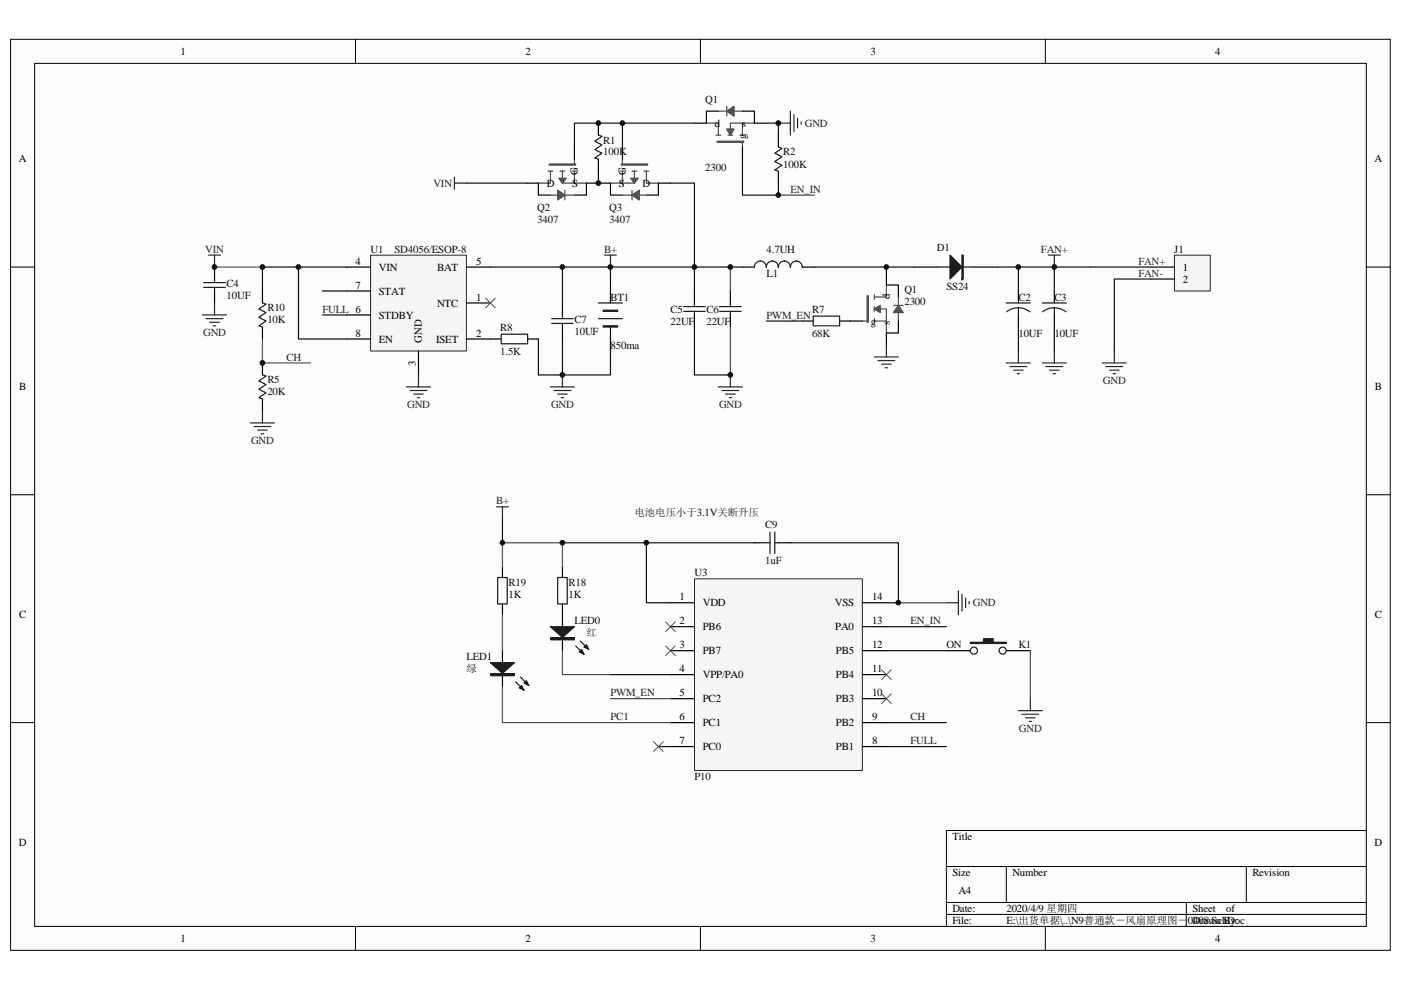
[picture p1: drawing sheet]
<svg xmlns="http://www.w3.org/2000/svg" width="297mm" height="210mm" viewBox="0 0 297 210" stroke-linecap="round" stroke-linejoin="round" font-family="sans-serif">
<path d="M2.3 8.4h292.5v193.2h-292.5z" fill="#fcfcfc"/>
<path d="M2.2 8.3h292.6v193.3h-292.6z" fill="none" stroke="#000" stroke-width=".21"/>
<path d="M7.4 13.5h282.3v183h-282.3z" fill="#fcfcfc"/>
<g fill="none" stroke="#000" stroke-width=".21">
<path d="M7.3 13.4h282.4v183.1h-282.4zM75.4 8.3v5.1M148.5 8.3v5.1M221.6 8.3v5.1M2.2 56.6h5.1M289.7 56.6h5.1M2.2 104.9h5.1M289.7 104.9h5.1M2.2 153.3h5.1M289.7 153.3h5.1M289.7 176.1h-89v20.4M75.4 196.5v5.1"/>
<path d="M148.5 196.5v5.1M200.7 183.8h89M200.7 191.4h89M200.7 194h89M213.4 183.8v7.6M221.6 196.5v5.1M251.5 191.4v5.1M264.2 183.8v7.6"/>
</g>
<path d="M78.6 54.1h20.3v20.3h-20.3z" fill="#f5f5f5"/>
<path d="M78.6 54.1h20.3v20.3h-20.3z" fill="none" stroke="#262626" stroke-width=".21"/>
<g fill="none" stroke="#000" stroke-width=".25">
<path d="M45.5 56.6v2.6M73.5 56.6h5M98.9 56.6h5.1M129.4 59.2v5.1M157.4 56.6h2.6M170.1 56.6h2.6M193.8 56.6h5.1M206.5 56.6h5.1M45.5 61.7v2.6M73.5 71.9h5M73.5 66.8h5M73.5 61.7h5"/>
<path d="M88.7 74.4v5.1M98.9 64.3h5.1M98.9 71.9h7.4M111.9 71.9h2.2M119.2 64.3v2.5M119.2 69.4v2.5M129.4 69.4v5M147.2 61.7v2.6M147.2 66.8v2.6M154.9 61.7v2.6M154.9 66.8v2.6M170.1 68.1h2.3"/>
<path d="M178 68.1h2.3M215.9 61.7v2.6M215.9 66.8v2.6M223.5 61.7v2.6M223.5 66.8v2.6"/>
</g>
<g fill="none" stroke="#1c1c1c" stroke-width=".25">
<path d="M43.2 59.9h4.6M45.5 59.2v.7M160 56.6a1.26 1.26 0 0 1 1.2-1.2 1.26 1.26 0 0 1 1.3 1.2M162.5 56.6a1.24 1.24 0 0 1 1.3-1.2 1.25 1.25 0 0 1 1.2 1.2M165 56.6a1.26 1.26 0 0 1 1.3-1.2 1.25 1.25 0 0 1 1.3 1.2 1.26 1.26 0 0 1 1.3-1.2h-.1a1.25 1.25 0 0 1 1.3 1.2M198.9 56.6h7.6M43.2 61h4.6M45.5 61v.7M106.3 70.9h5.6v2h-5.6zM117 68.6h4.5M117 67.6h4.5M119.2 66.8v.8"/>
<path d="M119.2 68.6v.8M126.9 67.6h5.1M126.9 64.3h5.1M144.9 65h4.6M144.9 66h4.6M147.2 64.3v.7M147.2 66v.8M152.6 65h4.5M152.6 66h4.5M154.9 64.3v.7M154.9 66v.8M172.4 67.1h5.6v2h-5.6z"/>
<path d="M213.4 64.3h5.1M213.4 66.1l1.4-.7 1.1-.1 1.6 .3 .9 .5M215.9 65.3v1.5M221 64.3h5.1M221.1 66.1l1.4-.7 1.1-.1 1.5 .3 .9 .5M223.5 65.3v1.5"/>
</g>
<g fill="none" stroke="#262626" stroke-width=".25">
<path d="M44.2 54.1h2.6M45.5 54.1v2.5M128.1 54.1h2.6M129.4 54.1v2.5M222.3 54.1h2.5M223.5 54.1v2.5M88.7 79.5v2.6M213.4 77h5.1M214.1 77.7h3.6M214.9 78.5h2M215.7 79.3h.5M215.9 74.4v2.6"/>
<path d="M221 77h5.1M221.8 77.7h3.5M222.5 78.5h2.1M223.3 79.3h.5M223.5 74.4v2.6M86.2 82.1h5.1M86.9 82.8h3.6M87.7 83.6h2M88.5 84.3h.5"/>
</g>
<g fill="#1c1c1c" stroke="#1c1c1c" stroke-width=".25">
<path d="M201.4 54.1l2.6 2.5-2.6 2.6z"/>
<path d="M127.9 65.8h3.1v.2h-3.1z" fill-rule="evenodd"/>
<path d="M127.9 69.1h3.1v.3h-3.1z" fill-rule="evenodd"/>
<path d="M204 54.1v5.1h.2v-5.1z" fill-rule="evenodd"/>
</g>
<path d="M147.2 56.6v5.1M172.7 56.6h21.1M187.9 56.6v1.3M215.9 56.6v5.1M147.2 69.4v10.1h7.7M162.5 68.1h7.6M215.9 69.4v5M223.5 69.4v5" fill="none" stroke="#0e0e0e" stroke-width=".25"/>
<path d="M249 54.1h7.6v7.6h-7.6z" fill="#f5f5f5"/>
<path d="M249 54.1h7.6v7.6h-7.6z" fill="none" stroke="#262626" stroke-width=".21"/>
<path d="M243.9 56.6h5.1M243.9 59.2h5.1M160 115.1h2.5M165 115.1h2.6M119.2 130.4v2.5M119.2 135.5v2.5" fill="none" stroke="#000" stroke-width=".25"/>
<path d="M231.2 56.6h12.7M243.9 59.2h-7.6v15.2" fill="none" stroke="#0e0e0e" stroke-width=".25"/>
<path d="M105.3 107.5h2.5M106.5 107.5v2.5" fill="none" stroke="#262626" stroke-width=".25"/>
<path d="M162.5 115.1h.8M163.3 112.8v4.6M164.3 115.1h.7M164.3 112.8v4.6" fill="none" stroke="#1c1c1c" stroke-width=".25"/>
<path d="M116.7 132.9h5.1l-2.6 2.3z" fill="#1c1c1c" stroke="#1c1c1c" stroke-width=".25"/>
<path d="M116.8 135.3h5v.4h-5z" fill="#1c1c1c"/>
<path d="M116.7 135.2h5.1v.5h-5.1z" fill="none" stroke="#1c1c1c" stroke-width=".21"/>
<g fill="none" stroke="#1c1c1c" stroke-width=".25">
<path d="M126.9 28.7l.7 .2-1.5 1.1 1.5 .7-1.5 1 1.5 .8-1.5 1 .8 .3M165 31.2l.8 .3-1.5 1 1.5 .8-1.5 1 1.5 .7-1.5 1 .7 .3M55.6 64.3l.8 .2-1.5 1 1.5 .8-1.5 1 1.5 .8-1.5 1 .7 .3M55.6 79.5l.8 .3-1.5 1 1.5 .8-1.5 1 1.5 .7-1.5 1 .7 .3M105.5 122.5h2v5.6h-2zM122 137l1.8 1.8M123.1 136l1.7 1.8"/>
<circle cx="206.5" cy="138" r=".75"/>
<circle cx="212.6" cy="138" r=".75"/>
</g>
<g fill="#1c1c1c" stroke="#1c1c1c" stroke-width=".25">
<path d="M122.8 138.3l.5-.5 .5 1z"/>
<path d="M123.8 137.2l.5-.5 .5 1.1z"/>
<path d="M205.7 136.2h2.8v-.7h2.1v.7h2.8v.3h-7.7z" fill-rule="evenodd"/>
</g>
<g fill="none" stroke="#0e0e0e" stroke-width=".25">
<path d="M98.9 38.8h12.7M121.8 31.2v-5.1h10.2v5.1M126.9 36.3v2.5M132 26.1h15.2M142.1 38.8h5.1v17.8M157.4 33.8v7.6h7.6v-2.6M162.5 26.1h2.5v2.6M63.3 56.6v15.3h10.2M73.5 56.6h-17.9v5.1M104 56.6h25.4v2.6M119.2 56.6v7.7M157.4 56.6h-28"/>
<path d="M211.6 56.6h19.6M223.5 56.6v5.1M68.4 66.8h5.1M68.4 61.7h5.1M114.1 71.9v7.6M129.4 74.4v5.1h-10.2M160 115.1h-22.9v12.7h5M187.9 138h12.8M187.9 132.9h12.8M129.4 143.1h12.7M139.6 158.3h2.5M187.9 158.3h12.8"/>
<path d="M187.9 153.3h12.8"/>
</g>
<g fill="none" stroke="#000" stroke-width=".25">
<path d="M111.6 38.8h2.5v2.6h2.6M121.8 31.2v2.6M126.9 26.1v2.6M126.9 33.8v2.5M132 31.2v2.6M142.1 38.8h-2.5v2.6h-2.5M152.3 23.6h-2.5v2.5h-2.6M157.4 23.6h2.6v2.5h2.5M157.4 31.2v2.6M165 28.7v2.5M165 36.3v2.5M121.8 41.4h2.5v-2.6h5.1v2.6h2.6"/>
<path d="M187.9 57.9v2.6h2.6v2.5M55.6 61.7v2.6M55.6 69.4v2.5M55.6 77v2.5M180.3 68.1h2.5M190.5 68.1v2.5h-2.6v2.6M55.6 84.6v2.6M106.5 120.2v2.3M106.5 128.1v2.3M200.7 138h5M213.4 138h5.1"/>
</g>
<path d="M103 63.2l2 2.1M105 63.2l-2 2.1" fill="none" stroke="#4c4c4c" stroke-width=".21"/>
<g fill="none" stroke="#262626" stroke-width=".25">
<path d="M96.3 37.6v2.5M96.3 38.8h2.6M165 26.1h2.6M167.6 23.6v5.1M168.3 24.3v3.6M169.1 25.1v2M169.9 25.9v.5M42.9 66.8h5.1M43.7 67.6h3.6M44.5 68.3h2M45.2 69.1h.5M45.5 64.3v2.5"/>
<path d="M154.9 79.5v2.6M185.4 75.7h5.1M186.2 76.5h3.5M186.9 77.2h2.1M187.7 78h.5M187.9 73.2v2.5M233.7 77h5.1M234.5 77.7h3.5M235.2 78.5h2.1M236 79.3h.5M236.3 74.4v2.6M53.1 89.7h5.1"/>
<path d="M53.9 90.5h3.5M54.6 91.2h2.1M55.4 92h.5M55.6 87.2v2.5M152.3 82.1h5.1M153.1 82.8h3.5M153.8 83.6h2.1M154.6 84.3h.5M200.7 127.8h2.5M203.2 125.3v5.1M204 126.1v3.5M204.7 126.8v2.1"/>
<path d="M205.5 127.6v.5"/>
</g>
<g fill="none" stroke="#4c4c4c" stroke-width=".25">
<path d="M116.2 36.3h1M116.5 34.8h5.5v.2h-5.5zM116.7 36.3v2.5h-2.6M118.5 37.8h1.5l-.8 1zM118.7 36.3h1.1M119.2 36.3v1.5M119.2 38.8h5.1M121.3 36.3h1M121.8 33.8v1M121.8 36.3v2.5M131.5 36.3h1M131.7 34.8h5.6v.2h-5.6z"/>
<path d="M132 33.8v1M132 36.3v2.5M133.7 37.8h1.6l-.8 1zM134 36.3h1M134.5 38.8h-5.1M134.5 36.3v1.5M136.5 36.3h1.1M137.1 36.3v2.5h2.5M149.8 26.1h2.5v2.6M151.8 28.7h1M152.1 30h5.6v.2h-5.6zM152.3 23.6h1.8"/>
<path d="M154.1 22.6v2M154.1 27.4h1.5l-.7 1.3zM154.1 23.6l1.5-1v2zM154.3 28.7h1.1M154.9 27.4v-1.3h2.5v2.6M155.6 23.6h1.8M156.9 28.7h1M157.4 30.2v1M157.4 26.1h2.6M45.5 56.6h10.1M116.7 41.4h1.5M118.2 40.4l1.6 1-1.6 1z"/>
<path d="M119.8 41.4h2M119.8 40.4v2M132 41.4h2M134 40.4v2M134 41.4l1.5-1v2zM135.5 41.4h1.6M154.9 56.6v5.1M165 41.4h7.7M55.6 71.9v5.1h10.2M154.9 69.4v10.1M182.8 68.1h1.1M183.9 62.7h.2v5.6h-.2z"/>
<path d="M185.4 65.5l1.3-.7v1.5zM185.4 62.5v1M185.4 65v1M185.4 67.6v1M186.7 65.5h1.2v2.6h-2.5M187.9 60.5v2.5h-2.5M187.9 68.1v2.5M189.5 64.8h2M190.5 64.8l1 1.5h-2zM190.5 63v1.8M190.5 66.3v1.8"/>
</g>
<g fill="#4c4c4c" stroke="#4c4c4c" stroke-width=".21">
<path d="M118.5 37.8h1.5l-.8 1z"/>
<path d="M118.2 40.4l1.6 1-1.6 1z"/>
<path d="M133.7 37.8h1.6l-.8 1z"/>
<path d="M134 41.4l1.5-1v2z"/>
<path d="M154.1 23.6l1.5-1v2z"/>
<path d="M154.1 27.4h1.5l-.7 1.3z"/>
<path d="M190.5 64.8l1 1.5h-2z"/>
<path d="M185.4 65.5l1.3-.7v1.5z"/>
</g>
<path d="M147.3 122.8h35.5v40.6h-35.5z" fill="#f5f5f5"/>
<path d="M147.3 122.8h35.5v40.6h-35.5z" fill="none" stroke="#262626" stroke-width=".21"/>
<g fill="none" stroke="#000" stroke-width=".25">
<path d="M106.5 138v2.5M142.1 132.9h5.1M142.1 138h5.1M142.1 127.8h5.1M182.8 132.9h5.1M182.8 138h5.1M182.8 127.8h5.1M106.5 143.1v2.5M142.1 143.1h5.1M142.1 148.2h5.1M142.1 153.3h5.1M142.1 158.3h5.1"/>
<path d="M182.8 143.1h5.1M182.8 148.2h5.1M182.8 153.3h5.1M182.8 158.3h5.1"/>
</g>
<path d="M119.2 71.9v7.6h-5.1M167.6 115.1h22.9v12.7h-2.6" fill="none" stroke="#0e0e0e" stroke-width=".25"/>
<path d="M119.2 79.5v2.6M116.7 82.1h5.1M117.5 82.8h3.5M118.2 83.6h2.1M119 84.3h.5M215.9 150.7h5.1M216.7 151.5h3.5M217.4 152.3h2.1M218.2 153h.5M218.5 148.2v2.5" fill="none" stroke="#262626" stroke-width=".25"/>
<path d="M190.5 127.8h10.2M218.5 138v10.2M129.4 148.2h12.7" fill="none" stroke="#4c4c4c" stroke-width=".25"/>
<path d="M104 140.5h5.1l-2.6 2.3z" fill="#1c1c1c" stroke="#1c1c1c" stroke-width=".25"/>
<path d="M104 142.9h5.1v.4h-5.1z" fill="#1c1c1c"/>
<path d="M104 142.9h5.1v.4h-5.1z" fill="none" stroke="#1c1c1c" stroke-width=".21"/>
<path d="M118.2 122.5h2.1v5.6h-2.1zM109.3 144.6l1.8 1.8M110.3 143.6l1.8 1.8" fill="none" stroke="#1c1c1c" stroke-width=".25"/>
<g fill="#1c1c1c" stroke="#1c1c1c" stroke-width=".25">
<path d="M110.1 145.9l.5-.5 .5 1z"/>
<path d="M111.1 144.9l.5-.5 .5 1z"/>
</g>
<path d="M106.5 110v5.1M119.2 115.1h17.9" fill="none" stroke="#0e0e0e" stroke-width=".25"/>
<path d="M106.5 120.2v-5.1h12.7v5.1M106.5 130.4v7.6M119.2 138v5.1h10.2M106.5 145.6v7.7h35.6" fill="none" stroke="#4c4c4c" stroke-width=".25"/>
<path d="M141.1 131.9l2 2M141.1 137l2 2M143.1 131.9l-2 2M143.1 137l-2 2M138.6 157.3l2 2.1M140.6 157.3l-2 2.1M186.9 147.2l2.1 2M186.9 142.1l2.1 2M189 147.2l-2.1 2M189 142.1l-2.1 2" fill="none" stroke="#4c4c4c" stroke-width=".21"/>
<path d="M119.2 120.2v2.3M119.2 128.1v2.3" fill="none" stroke="#000" stroke-width=".25"/>
<g fill="#0e0e0e" stroke="#0e0e0e" stroke-width=".21">
<circle cx="45.5" cy="56.6" r=".49"/>
<circle cx="55.6" cy="77" r=".49"/>
<circle cx="55.6" cy="56.6" r=".49"/>
<circle cx="63.3" cy="56.6" r=".5"/>
<circle cx="106.5" cy="115.1" r=".5"/>
<circle cx="119.2" cy="115.1" r=".5"/>
<circle cx="119.2" cy="79.5" r=".5"/>
<circle cx="119.2" cy="56.6" r=".5"/>
<circle cx="126.9" cy="38.8" r=".49"/>
<circle cx="126.9" cy="26.1" r=".49"/>
<circle cx="129.4" cy="56.6" r=".49"/>
<circle cx="132" cy="26.1" r=".5"/>
<circle cx="137" cy="115.1" r=".5"/>
<circle cx="147.2" cy="56.6" r=".5"/>
<circle cx="154.8" cy="79.5" r=".49"/>
<circle cx="154.8" cy="56.6" r=".49"/>
<circle cx="165" cy="41.4" r=".5"/>
<circle cx="165" cy="26.1" r=".5"/>
<circle cx="187.9" cy="56.6" r=".49"/>
<circle cx="190.5" cy="127.8" r=".5"/>
<circle cx="215.9" cy="56.6" r=".49"/>
<circle cx="223.5" cy="56.6" r=".49"/>
</g>
<g font-size="2.3">
<text x="38.3" y="11.6">1</text>
<text x="111.4" y="11.6">2</text>
<text x="184.5" y="11.6">3</text>
<text x="257.7" y="11.6">4</text>
<text x="151.6" y="26.9">d</text>
<text x="157.3" y="26.9">s</text>
<text x="158.1" y="29.4" transform="rotate(-90 158.1 29.4)">g</text>
<text x="4" y="34.5">A</text>
<text x="291.4" y="34.5">A</text>
<text x="115.9" y="39.6">D</text>
<text x="121.3" y="39.6">S</text>
<text x="122.5" y="37.2" transform="rotate(-90 122.5 37.2)">G</text>
<text x="131.2" y="39.6">S</text>
<text x="132.7" y="37.2" transform="rotate(-90 132.7 37.2)">G</text>
<text x="136.2" y="39.6">D</text>
<text x="75.4" y="56.1">4</text>
<text x="80.3" y="57.4">VIN</text>
<text x="92.7" y="57.4">BAT</text>
<text x="100.9" y="56.1">5</text>
<text x="250.8" y="57.4">1</text>
<text x="250.8" y="59.9">2</text>
<text x="75.4" y="61.2">7</text>
<text x="80.3" y="62.5">STAT</text>
<text x="92.7" y="65">NTC</text>
<text x="100.9" y="63.8">1</text>
<text x="188.7" y="63.4" transform="rotate(-90 188.7 63.4)">d</text>
<text x="75.4" y="71.4">8</text>
<text x="80.3" y="67.6">STDBY</text>
<text x="100.9" y="71.4">2</text>
<text x="184.6" y="68.8">g</text>
<text x="188.7" y="68.9" transform="rotate(-90 188.7 68.9)">s</text>
<text x="80.3" y="72.7">EN</text>
<text x="88.2" y="77.6" transform="rotate(-90 88.2 77.6)">3</text>
<text x="89.4" y="72.7" transform="rotate(-90 89.4 72.7)">GND</text>
<text x="92.5" y="72.7">ISET</text>
<text x="4" y="82.8">B</text>
<text x="291.5" y="82.8">B</text>
<text x="4" y="131.1">C</text>
<text x="144.1" y="127.3">1</text>
<text x="149" y="128.6">VDD</text>
<text x="177" y="128.6">VSS</text>
<text x="184.9" y="127.3">14</text>
<text x="291.5" y="131.1">C</text>
<text x="144.1" y="132.4">2</text>
<text x="144.1" y="137.5">3</text>
<text x="149" y="133.7">PB6</text>
<text x="177.1" y="133.7">PA0</text>
<text x="184.9" y="137.5">12</text>
<text x="184.9" y="132.4">13</text>
<text x="144.1" y="142.6">4</text>
<text x="149" y="138.8">PB7</text>
<text x="149" y="143.8">VPP/PA0</text>
<text x="177.2" y="143.8">PB4</text>
<text x="177.2" y="138.8">PB5</text>
<text x="184.9" y="142.6">11</text>
<text x="144.1" y="147.7">5</text>
<text x="149" y="148.9">PC2</text>
<text x="177.2" y="148.9">PB3</text>
<text x="184.9" y="147.7">10</text>
<text x="144.1" y="152.8">6</text>
<text x="149" y="154">PC1</text>
<text x="177.2" y="154">PB2</text>
<text x="184.9" y="152.8">9</text>
<text x="144.1" y="157.8">7</text>
<text x="149" y="159.1">PC0</text>
<text x="177.2" y="159.1">PB1</text>
<text x="184.9" y="157.8">8</text>
<text x="4" y="179.4">D</text>
<text x="201.9" y="178.1">Title</text>
<text x="291.4" y="179.4">D</text>
<text x="201.9" y="185.8">Size</text>
<text x="214.6" y="185.8">Number</text>
<text x="265.5" y="185.8">Revision</text>
<text x="203.2" y="189.6">A4</text>
<text x="201.9" y="193.4">Date:</text>
<text x="201.9" y="195.9">File:</text>
<text x="213.4" y="193.4">2020/4/9 星期四</text>
<text x="213.4" y="195.9">E:\出货单据\..\N9普通款－风扇原理图－</text>
<text x="251.8" y="195.9">0408.SchDoc</text>
<text x="252.8" y="193.4">Sheet</text>
<text x="252.8" y="195.9">Drawn By:</text>
<text x="259.9" y="193.4">of</text>
<text x="38.3" y="199.8">1</text>
<text x="111.4" y="199.8">2</text>
<text x="184.5" y="199.8">3</text>
<text x="257.7" y="199.8">4</text>
</g>
<g font-size="2.3" fill="#0e0e0e">
<text x="149.5" y="21.8">Q1</text>
<text x="127.9" y="30.4">R1</text>
<text x="127.9" y="33">100K</text>
<text x="166.1" y="33">R2</text>
<text x="166.1" y="35.5">100K</text>
<text x="149.5" y="36.3">2300</text>
<text x="113.9" y="44.7">Q2</text>
<text x="113.9" y="47.2">3407</text>
<text x="129.2" y="44.7">Q3</text>
<text x="129.2" y="47.2">3407</text>
<text x="78.5" y="53.6">U1</text>
<text x="83.6" y="53.6">SD4056/ESOP-8</text>
<text x="162.5" y="53.6">4.7UH</text>
<text x="198.6" y="53.3">D1</text>
<text x="249" y="53.6">J1</text>
<text x="162.5" y="58.7">L1</text>
<text x="48" y="61">C4</text>
<text x="48" y="63.5">10UF</text>
<text x="129.4" y="63.8">BT1</text>
<text x="191.7" y="62.2">Q1</text>
<text x="191.7" y="64.8">2300</text>
<text x="200.7" y="61.5">SS24</text>
<text x="215.9" y="63.8">C2</text>
<text x="223.6" y="63.8">C3</text>
<text x="56.7" y="66">R10</text>
<text x="56.7" y="68.6">10K</text>
<text x="106" y="70.1">R8</text>
<text x="121.8" y="68.6">C7</text>
<text x="121.8" y="71.1">10UF</text>
<text x="142.2" y="66.3">C5</text>
<text x="142.2" y="68.8">22UF</text>
<text x="149.8" y="66.3">C6</text>
<text x="149.8" y="68.8">22UF</text>
<text x="172.2" y="66.3">R7</text>
<text x="172.2" y="71.4">68K</text>
<text x="215.9" y="71.4">10UF</text>
<text x="223.6" y="71.4">10UF</text>
<text x="106" y="75.2">1.5K</text>
<text x="129.4" y="73.9">850ma</text>
<text x="56.7" y="81.3">R5</text>
<text x="56.7" y="83.8">20K</text>
<text x="162.2" y="112.1">C9</text>
<text x="162.2" y="119.7">1uF</text>
<text x="107.8" y="124.3">R19</text>
<text x="120.5" y="124.3">R18</text>
<text x="147.2" y="122.2">U3</text>
<text x="107.8" y="126.8">1K</text>
<text x="120.5" y="126.8">1K</text>
<text x="121.8" y="132.4">LED0</text>
<text x="200.7" y="137.5">ON</text>
<text x="215.9" y="137.5">K1</text>
<text x="98.9" y="140">LED1</text>
<text x="147.2" y="165.5">P10</text>
</g>
<g font-size="2.3" fill="#262626">
<text x="170.6" y="26.9">GND</text>
<text x="91.9" y="39.6">VIN</text>
<text x="167.6" y="40.9">EN_IN</text>
<text x="43.5" y="53.6">VIN</text>
<text x="128.1" y="53.6">B+</text>
<text x="220.7" y="53.6">FAN+</text>
<text x="241.4" y="56.1">FAN+</text>
<text x="241.4" y="58.7">FAN-</text>
<text x="43.1" y="71.3">GND</text>
<text x="68.4" y="66.3">FULL 6</text>
<text x="162.5" y="67.6">PWM_EN</text>
<text x="60.7" y="76.5">CH</text>
<text x="233.8" y="81.5">GND</text>
<text x="86.3" y="86.6">GND</text>
<text x="116.8" y="86.6">GND</text>
<text x="152.5" y="86.6">GND</text>
<text x="53.3" y="94.2">GND</text>
<text x="105.2" y="107">B+</text>
<text x="206.2" y="128.6">GND</text>
<text x="193" y="132.4">EN_IN</text>
<text x="129.4" y="147.7">PWM_EN</text>
<text x="129.4" y="152.8">PC1</text>
<text x="193" y="152.8">CH</text>
<text x="216" y="155.2">GND</text>
<text x="193" y="157.8">FULL</text>
</g>
<g font-size="2.2" fill="#0e0e0e">
<text x="134.5" y="109.5">电池电压小于3.1V关断升压</text>
<text x="124.4" y="135">红</text>
<text x="98.9" y="142.6">绿</text>
</g>
</svg>
